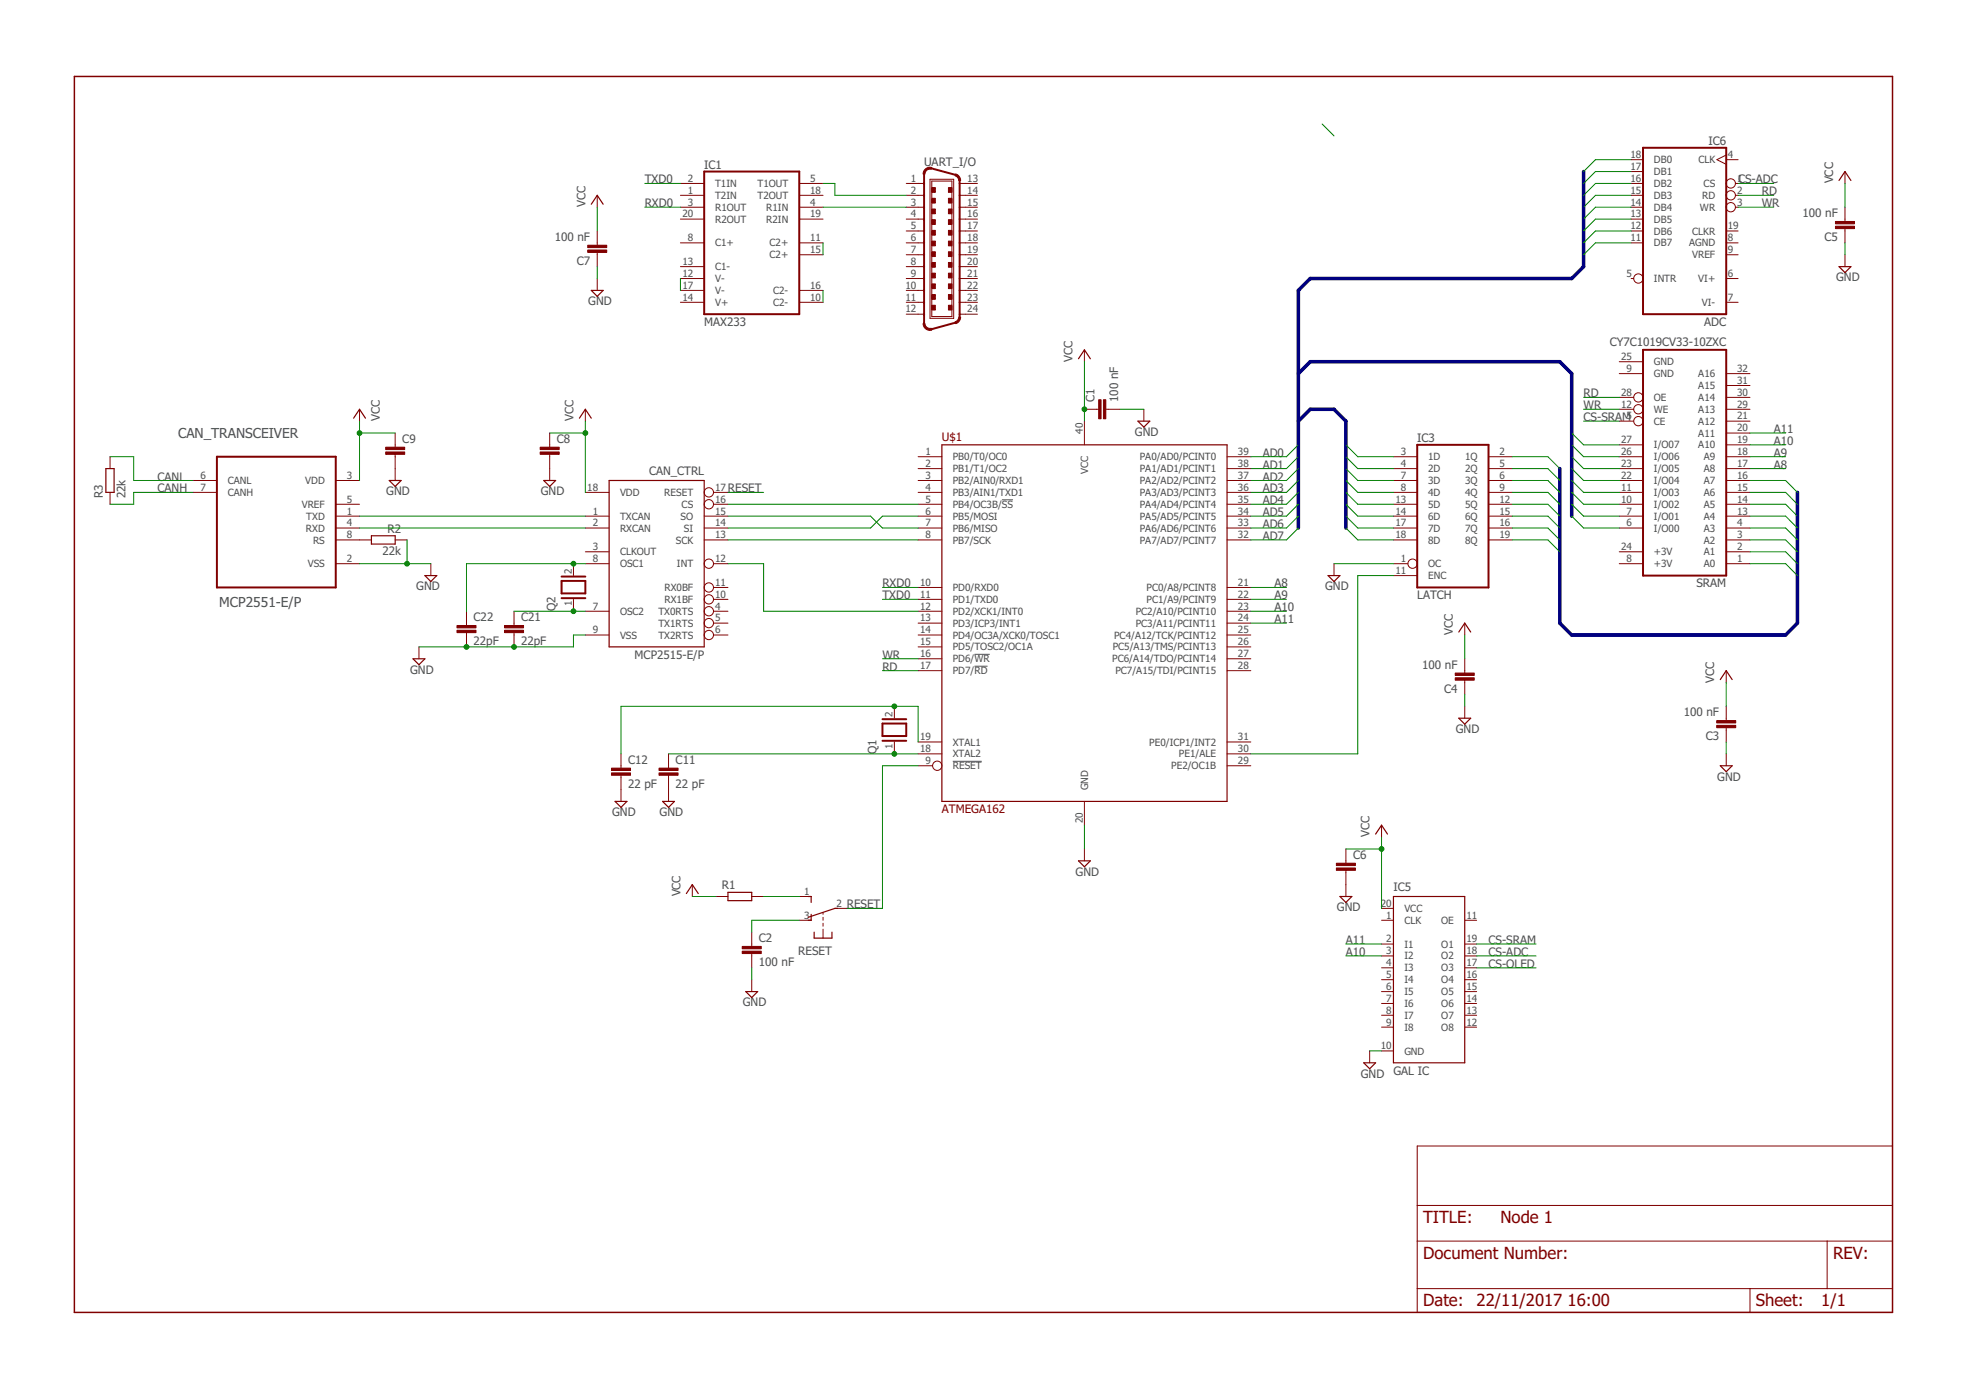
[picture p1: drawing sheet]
<svg xmlns="http://www.w3.org/2000/svg" width="420mm" height="297mm" viewBox="0 0 420 297" stroke-linecap="round" stroke-linejoin="round" font-family="sans-serif">
<path d="M214.1 106.8h2.4M208.3 139.8h3.2M208.3 142.4h2.8M203.6 162.7h6.2" fill="none" stroke="#505050" stroke-width=".21"/>
<g fill="none" stroke="#800000" stroke-width=".21">
<path d="M145.4 39.2h5.1M170.8 39.2h5.1M193.7 39.2h3.8M198.8 38.3h5v29.7h-5zM199.1 38.7h4.3v28.9h-4.3zM205.1 39.2h3.8M348.6 39.2h2.5M348.6 34.1h2.5M348.6 36.7h2.5M368.9 33.1l-2 1 2 1M368.9 34.1h2.6M370.9 39.2h.6"/>
<path d="M394.3 36.7v2.5M127.6 41.7v2.6M127.6 49.4v3M127.6 53.9v3.1M127.6 59.5v2.6M145.4 59.5h5.1M145.4 57h5.1M145.4 51.9h5.1M145.4 41.7h5.1M145.4 44.3h5.1M145.4 46.8h5.1M170.8 51.9h5.1"/>
<path d="M170.8 41.7h5.1M170.8 44.3h5.1M170.8 46.8h5.1M170.8 54.4h5.1M193.7 59.5h3.8M193.7 57h3.8M193.7 51.9h3.8M193.7 41.7h3.8M193.7 44.3h3.8M193.7 46.8h3.8M193.7 54.4h3.8M193.7 49.4h3.8"/>
<path d="M205.1 59.5h3.8M205.1 57h3.8M205.1 51.9h3.8M205.1 41.7h3.8M205.1 44.3h3.8M205.1 46.8h3.8M205.1 54.4h3.8M205.1 49.4h3.8M348.6 59.5h.5M348.6 51.9h2.5M348.6 41.7h2.5M348.6 44.3h2.5"/>
<path d="M348.6 46.8h2.5M348.6 49.4h2.5M368.9 59.5h2.6M368.9 51.9h2.6M368.9 54.4h2.6M368.9 49.4h2.6M370.9 41.7h.6M370.9 44.3h.6M394.3 44.3v3M394.3 48.9v3M394.3 54.4v2.6M145.4 62.1h5.1"/>
<path d="M145.4 64.6h5.1M170.8 62.1h5.1M170.8 64.6h5.1M193.7 62.1h3.8M193.7 64.6h3.8M193.7 67.1h3.8M205.1 62.1h3.8M205.1 64.6h3.8M205.1 67.1h3.8M231.8 74.8v2.5M346.1 79.8h5M346.1 77.3h5"/>
<path d="M368.9 64.6h2.6M368.9 79.8h5.1M23.5 97.6v2.5M76.8 87.5v2.5M84.5 92.5v3.1M84.5 97.1v5.6M117.5 92.5v3.1M117.5 97.1v5.6M125.1 87.5v2.5M196.2 97.6h5.1M231.8 87.5h3M231.8 90v5.1"/>
<path d="M236.3 87.5h3.1M244.5 87.5v2.5M262.2 97.6h5.1M297.8 97.6h5.1M318.1 97.6h5.1M346.1 87.5h3M346.1 97.6h5M346.1 95.1h5M346.1 90h3M346.1 84.9h3M368.9 87.5h5.1M368.9 97.6h5.1"/>
<path d="M368.9 95.1h5.1M368.9 92.5h5.1M368.9 90h5.1M368.9 84.9h5.1M368.9 82.4h5.1M23.5 105.2v2.6M41.3 102.7h5.1M41.3 105.2h5.1M71.8 102.7h5M71.8 107.8h5M71.8 110.3h5M71.8 112.8h5"/>
<path d="M71.8 115.4h7.6M84.5 115.4h2.5M125.1 105.2h5.1M125.1 110.3h5.1M125.1 112.8h5.1M125.1 117.9h5.1M150.5 110.3h5.1M150.5 112.8h5.1M150.5 115.4h5.1M152.5 105.2h3.1M152.5 107.8h3.1M196.2 100.1h5.1"/>
<path d="M196.2 102.7h5.1M196.2 105.2h5.1M196.2 107.8h5.1M196.2 110.3h5.1M196.2 112.8h5.1M196.2 115.4h5.1M262.2 100.1h5.1M262.2 102.7h5.1M262.2 105.2h5.1M262.2 107.8h5.1M262.2 110.3h5.1M262.2 112.8h5.1"/>
<path d="M262.2 115.4h5.1M297.8 100.1h5.1M297.8 102.7h5.1M297.8 105.2h5.1M297.8 107.8h5.1M297.8 110.3h5.1M297.8 112.8h5.1M297.8 115.4h5.1M318.1 100.1h5.1M318.1 102.7h5.1M318.1 105.2h5.1M318.1 107.8h5.1"/>
<path d="M318.1 110.3h5.1M318.1 112.8h5.1M318.1 115.4h5.1M346.1 100.1h5M346.1 102.7h5M346.1 105.2h5M346.1 107.8h5M346.1 110.3h5M346.1 112.8h5M346.1 117.9h5M368.9 100.1h5.1M368.9 102.7h5.1"/>
<path d="M368.9 105.2h5.1M368.9 107.8h5.1M368.9 110.3h5.1M368.9 112.8h5.1M368.9 115.4h5.1M368.9 117.9h5.1M71.8 120.5h5M89.5 138.2v2.6M92.1 120.5v2.5M99.7 130.6v3.1M99.7 135.2v3M109.9 130.6v3.1"/>
<path d="M109.9 135.2v3M122.6 120.5v2.5M122.6 128.1v2.5M125.1 130.6h5.1M125.1 135.7h5.1M125.1 120.5h5.1M152.5 125.5h3.1M152.5 128.1h3.1M152.5 130.6h3.1M152.5 133.2h3.1M152.5 135.7h3.1M152.5 120.5h3.1"/>
<path d="M196.2 125.5h5.1M196.2 128.1h5.1M196.2 130.6h5.1M196.2 133.2h5.1M196.2 135.7h5.1M196.2 138.2h5.1M262.2 125.5h5.1M262.2 128.1h5.1M262.2 130.6h5.1M262.2 133.2h5.1M262.2 135.7h5.1M262.2 138.2h5.1"/>
<path d="M285.1 120.5v2.5M297.8 120.5h3.1M297.8 123h5.1M313 133.2v2.5M346.1 120.5h5M368.9 120.5h5.1M191.1 150.9v2.6M191.1 158.6v2.5M196.2 140.8h5.1M196.2 143.3h5.1M196.2 158.6h5.1M262.2 140.8h5.1"/>
<path d="M262.2 143.3h5.1M262.2 158.6h5.1M313 140.8v3M313 145.4v3M313 150.9v2.6M368.9 143.3v2.6M368.9 150.9v3.1M368.9 155.5v3.1M132.7 161.1v3M132.7 165.7v5.6M142.9 161.1v3M142.9 165.7v5.6"/>
<path d="M196.2 163.6h3.1M196.2 161.1h5.1M231.8 171.3v5M262.2 163.6h5.1M262.2 161.1h5.1M295.3 176.3v2.6M368.9 161.1v2.5M148 189v2.6M153 191.6h2.6M160.7 199.2v3M160.7 191.6h2.5M170.8 191.6h2.6"/>
<path d="M170.8 196.7h2.6M175.9 195v.4M175.9 196v.7M175.9 197.3v.6M175.9 198.6v1.9M178.4 194.1h2.6M231.8 181.4v2.6M287.6 181.4v3.1M287.6 186v5.6M295.3 194.1h2.5M295.3 196.7h2.5M313 196.7h2.6"/>
<path d="M160.7 203.8v3M160.7 209.4v2.5M295.3 201.7h2.5M295.3 204.3h2.5M295.3 206.8h2.5M295.3 209.4h2.5M295.3 211.9h2.5M295.3 214.4h2.5M295.3 217h2.5M295.3 219.5h2.5M313 201.7h2.6M313 204.3h2.6"/>
<path d="M313 206.8h2.6M313 209.4h2.6M313 211.9h2.6M313 214.4h2.6M313 217h2.6M313 219.5h2.6M292.7 224.6v2.5M295.3 224.6h2.5M302.9 244.9h101.6v35.6h-101.6zM302.9 257.6h101.6M302.9 265.2h101.6M302.9 275.4h101.6"/>
<path d="M374 275.4v5.1M390.5 265.2v10.2"/>
<circle cx="369.9" cy="39.2" r=".99"/>
<circle cx="350.1" cy="59.5" r=".99"/>
<circle cx="369.9" cy="41.7" r=".99"/>
<circle cx="369.9" cy="44.3" r=".99"/>
<circle cx="350.1" cy="90" r=".99"/>
<circle cx="350.1" cy="87.5" r=".99"/>
<circle cx="350.1" cy="84.9" r=".99"/>
<circle cx="151.5" cy="105.2" r=".99"/>
<circle cx="151.5" cy="107.8" r=".99"/>
<circle cx="151.5" cy="133.2" r=".99"/>
<circle cx="151.5" cy="120.5" r=".99"/>
<circle cx="151.5" cy="125.5" r=".99"/>
<circle cx="151.5" cy="128.1" r=".99"/>
<circle cx="151.5" cy="130.6" r=".99"/>
<circle cx="151.5" cy="135.7" r=".99"/>
<circle cx="301.9" cy="120.5" r=".99"/>
<circle cx="200.3" cy="163.6" r=".99"/>
</g>
<g fill="#800000" stroke="#800000" stroke-width=".21">
<path d="M234.8 85.4h.5v4.1h-.5z"/>
<path d="M235.8 85.4h.5v4.1h-.5z"/>
<path d="M158.6 202.2h4.1v.6h-4.1z"/>
<path d="M158.6 203.3h4.1v.5h-4.1z"/>
<path d="M115.4 95.6h4.1v.5h-4.1z"/>
<path d="M115.4 96.6h4.1v.5h-4.1z"/>
<path d="M140.8 164.1h4.1v.6h-4.1z"/>
<path d="M140.8 165.2h4.1v.5h-4.1z"/>
<path d="M130.7 164.1h4v.6h-4z"/>
<path d="M130.7 165.2h4v.5h-4z"/>
<path d="M125.6 53.4h4.1v.5h-4.1z"/>
<path d="M125.6 52.4h4.1v.5h-4.1z"/>
<path d="M199.1 40.1h.8v1h-.8z"/>
<path d="M199.1 42.4h.8v1h-.8z"/>
<path d="M202.7 40.1h.8v1h-.8z"/>
<path d="M202.7 42.4h.8v1h-.8z"/>
<path d="M199.1 44.7h.8v1h-.8z"/>
<path d="M199.1 46.9h.8v1.1h-.8z"/>
<path d="M202.7 44.7h.8v1h-.8z"/>
<path d="M202.7 46.9h.8v1.1h-.8z"/>
<path d="M199.1 49.2h.8v1h-.8z"/>
<path d="M199.1 58.4h.8v1h-.8z"/>
<path d="M202.7 58.4h.8v1h-.8z"/>
<path d="M202.7 60.7h.8v1h-.8z"/>
<path d="M199.1 60.7h.8v1h-.8z"/>
<path d="M199.1 62.9h.8v1.1h-.8z"/>
<path d="M202.7 56.1h.8v1h-.8z"/>
<path d="M202.7 62.9h.8v1.1h-.8z"/>
<path d="M199.1 65.2h.8v1.1h-.8z"/>
<path d="M202.7 65.2h.8v1.1h-.8z"/>
<path d="M199.1 51.5h.8v1h-.8z"/>
<path d="M199.1 53.8h.8v1h-.8z"/>
<path d="M199.1 56.1h.8v1h-.8z"/>
<path d="M202.7 53.8h.8v1h-.8z"/>
<path d="M202.7 51.5h.8v1h-.8z"/>
<path d="M202.7 49.2h.8v1h-.8z"/>
<path d="M107.8 133.7h4.1v.5h-4.1z"/>
<path d="M107.8 134.7h4.1v.5h-4.1z"/>
<path d="M97.7 133.7h4v.5h-4z"/>
<path d="M97.7 134.7h4v.5h-4z"/>
<path d="M82.4 95.6h4.1v.5h-4.1z"/>
<path d="M82.4 96.6h4.1v.5h-4.1z"/>
<path d="M392.3 48.3h4v.6h-4z"/>
<path d="M392.3 47.3h4v.5h-4z"/>
<path d="M285.6 184.5h4.1v.5h-4.1z"/>
<path d="M285.6 185.5h4.1v.5h-4.1z"/>
<path d="M366.9 155h4v.5h-4z"/>
<path d="M366.9 154h4v.5h-4z"/>
<path d="M311 144.8h4.1v.6h-4.1z"/>
<path d="M311 143.8h4.1v.5h-4.1z"/>
</g>
<g fill="none" stroke="#800000" stroke-width=".25">
<path d="M393 38.6l1.3-1.9 1.3 1.9M126.4 43.6l1.2-1.9 1.3 1.9M393 57h2.6l-1.3 1.3zM126.4 62.1h2.5l-1.3 1.2zM230.5 76.7l1.3-1.9 1.2 1.9M75.6 89.4l1.2-1.9 1.3 1.9M123.8 89.4l1.3-1.9 1.3 1.9M201.3 95.1h60.9v76.2h-60.9zM243.2 90h2.5l-1.2 1.3zM22.6 100.1h1.8v5.1h-1.8zM79.4 114.5h5.1v1.8h-5.1zM83.2 102.7h2.5l-1.2 1.2z"/>
<path d="M116.2 102.7h2.5l-1.2 1.2zM130.2 102.7h20.3v35.5h-20.3zM90.8 123h2.5l-1.2 1.3zM283.8 123h2.6l-1.3 1.3zM311.8 135.1l1.2-1.9 1.3 1.9M88.3 140.8h2.5l-1.3 1.2zM311.8 153.5h2.5l-1.3 1.2zM367.6 145.2l1.3-1.9 1.3 1.9M131.4 171.3h2.6l-1.3 1.2zM141.6 171.3h2.5l-1.2 1.2zM294 178.2l1.3-1.9 1.2 1.9M367.6 163.6h2.6l-1.3 1.3z"/>
<path d="M146.7 190.9l1.3-1.9 1.2 1.9M155.6 190.7h5.1v1.8h-5.1zM172.7 191.6h.7v1.2M173.4 195.4v1.3h-.7M174 199.2v1.3h3.8v-1.3M179.1 194.1h-.7l-5.7 1.9M230.5 184h2.5l-1.2 1.2zM286.4 191.6h2.5l-1.3 1.2zM297.8 191.6h15.2v35.5h-15.2zM159.4 211.9h2.5l-1.2 1.3zM291.4 227.1h2.6l-1.3 1.3z"/>
</g>
<g fill="none" stroke="#800000" stroke-width=".42">
<path d="M150.5 36.7h20.3v30.4h-20.3zM197.5 37.3v31.8M199.1 36l5.1 1.4M205.1 38.6v29.1M351.1 31.6h17.8v35.5h-17.8zM204.2 69l-5.1 1.4M351.1 74.8h17.8v48.2h-17.8zM46.4 97.6h25.4v27.9h-25.4zM302.9 95.1h15.2v30.4h-15.2zM120 124.1h5.1v2.7h-5.1zM120 123.2h5.1M120 127.8h5.1"/>
<path d="M188.6 154.6h5.1v2.7h-5.1zM188.6 153.7h5.1M188.6 158.3h5.1"/>
</g>
<g fill="#800000" stroke="#800000" stroke-width=".21">
<path d="M197.3 69.1h.4l.1 .6 .4 .3 .8 .1 .1 .4a1.46 1.46 0 0 1-1.8-1.4z" fill-rule="evenodd"/>
<path d="M197.7 36.2a1.37 1.37 0 0 1 1.4-.4l-.1 .4h-.2a1.05 1.05 0 0 0-1.1 1h-.4v-.2z" fill-rule="evenodd"/>
<path d="M204.9 67.8h.4l-.1 .4-.3 .6-.7 .4-.1-.4 .6-.5z" fill-rule="evenodd"/>
<path d="M204.2 37.2l.7 .4 .3 .5 .1 .5h-.4l-.2-.5-.6-.5z" fill-rule="evenodd"/>
</g>
<path d="M15.9 16.3h388.6v264.2h-388.6z" fill="none" stroke="#800000" stroke-width=".32"/>
<path d="M338.4 36.7v20.3l-2.5 2.5h-55.9l-2.5 2.6v50.7M277.5 79.8l2.5-2.5h53.4l2.5 2.5v30.5M277.5 90l2.5-2.5h5.1l2.5 2.5v22.8M333.4 100.1v33.1l2.5 2.5h45.7l2.5-2.5v-28" fill="none" stroke="#000080" stroke-width=".76"/>
<g fill="none" stroke="#008000" stroke-width=".21">
<path d="M137.8 39.2h7.6M175.9 39.2h2.5v2.5h15.3M282.6 26.5l2.5 2.5M348.6 39.2h-7.6l-2.6 2.5M348.6 36.7h-7.6l-2.6 2.5M348.6 34.1h-7.6l-2.6 2.6M371.5 39.2h7.6M394.3 39.2v5.1M127.6 44.3v5.1M127.6 57v2.5M137.8 44.3h7.6M145.4 59.5v2.6"/>
<path d="M175.9 44.3h17.8M175.9 51.9v2.5M348.6 44.3h-7.6l-2.6 2.5M348.6 41.7h-7.6l-2.6 2.6M348.6 51.9h-7.6l-2.6 2.5M348.6 49.4h-7.6l-2.6 2.5M348.6 46.8h-7.6l-2.6 2.6M371.5 44.3h7.6M371.5 41.7h7.6M394.3 51.9v2.5M175.9 62.1v2.5M231.8 77.3v12.7"/>
<path d="M23.5 97.6h5.1v5.1h12.7M76.8 92.5h7.7M76.8 90v12.7M117.5 92.5h7.6M125.1 90v15.2M239.4 87.5h5.1M277.5 97.6l-2.6 2.5h-7.6M277.5 95.1l-2.6 2.5h-7.6M287.6 95.1l2.6 2.5h7.6M287.6 97.6l2.6 2.5h7.6M323.2 97.6h7.6l2.6 2.5M335.9 95.1l2.5 2.5h7.7"/>
<path d="M335.9 92.5l2.5 2.6h7.7M335.9 97.6l2.5 2.5h7.7M338.4 87.5h7.7M338.4 84.9h7.7M338.4 90h7.7M374 92.5h7.6M374 97.6h7.6M374 95.1h7.6M41.3 105.2h-12.7v2.6h-5.1M76.8 110.3h48.3M76.8 112.8h48.3M87 115.4v5.1"/>
<path d="M155.6 115.4h40.6M155.6 107.8h40.6M155.6 110.3h30.5l2.5 2.5h7.6M155.6 105.2h7.6M196.2 110.3h-7.6l-2.5 2.5h-30.5M277.5 112.8l-2.6 2.6h-7.6M277.5 105.2l-2.6 2.6h-7.6M277.5 107.8l-2.6 2.5h-7.6M277.5 110.3l-2.6 2.5h-7.6M277.5 102.7l-2.6 2.5h-7.6M277.5 100.1l-2.6 2.6h-7.6M287.6 112.8l2.6 2.6h7.6"/>
<path d="M287.6 105.2l2.6 2.6h7.6M287.6 107.8l2.6 2.5h7.6M287.6 110.3l2.6 2.5h7.6M287.6 102.7l2.6 2.5h7.6M287.6 100.1l2.6 2.6h7.6M323.2 115.4h7.6l2.6 2.5M323.2 107.8h7.6l2.6 2.5M323.2 110.3h7.6l2.6 2.5M323.2 112.8h7.6l2.6 2.6M323.2 100.1h7.6l2.6 2.6M323.2 102.7h7.6l2.6 2.5M323.2 105.2h7.6l2.6 2.6"/>
<path d="M335.9 105.2l2.5 2.6h7.7M335.9 107.8l2.5 2.5h7.7M335.9 110.3l2.5 2.5h7.7M335.9 100.1l2.5 2.6h7.7M335.9 102.7l2.5 2.5h7.7M374 115.4h7.6l2.5 2.5M374 107.8h7.6l2.5 2.5M374 110.3h7.6l2.5 2.5M374 112.8h7.6l2.5 2.6M374 117.9h7.6l2.5 2.6M374 105.2h7.6l2.5 2.6M374 102.7h7.6l2.5 2.5"/>
<path d="M374 100.1h7.6M76.8 120.5h15.3M109.9 130.6h15.2M125.1 120.5h-25.4v10.1M125.1 135.7h-2.5v2.5h-33.1M155.6 120.5h7.6v10.1h33M188.6 125.5h7.6M188.6 128.1h7.6M267.3 125.5h7.6M267.3 128.1h7.6M267.3 130.6h7.6M267.3 133.2h7.6"/>
<path d="M285.1 120.5h12.7M297.8 123h-7.6v38.1h-22.9M313 135.7v5.1M374 120.5h7.6l2.5 2.5M188.6 140.8h7.6M188.6 143.3h7.6M196.2 158.6v-7.7h-63.5v10.2M313 148.4v2.5M368.9 145.9v5M368.9 158.6v2.5M142.9 161.1h53.3M196.2 163.6h-7.6v30.5h-7.6"/>
<path d="M231.8 176.3v5.1M295.3 178.9v15.2M148 191.6h5M163.2 191.6h7.6M170.8 196.7h-10.1v2.5M287.6 181.4h7.7M160.7 206.8v2.6M287.6 201.7h7.7M287.6 204.3h7.7M315.6 201.7h12.7M315.6 204.3h12.7M315.6 206.8h12.7"/>
<path d="M292.7 224.6h2.6"/>
</g>
<g fill="#008000" stroke="#008000" stroke-width=".21">
<circle cx="231.8" cy="87.5" r=".51"/>
<circle cx="125.1" cy="92.5" r=".51"/>
<circle cx="76.8" cy="92.5" r=".51"/>
<circle cx="295.3" cy="181.4" r=".51"/>
<circle cx="99.7" cy="138.2" r=".51"/>
<circle cx="109.9" cy="138.2" r=".51"/>
<circle cx="87" cy="120.5" r=".51"/>
<circle cx="191.1" cy="161.1" r=".51"/>
<circle cx="191.1" cy="150.9" r=".51"/>
<circle cx="122.6" cy="120.5" r=".51"/>
<circle cx="122.6" cy="130.6" r=".51"/>
</g>
<g font-size="3.6" fill="#800000">
<text x="304.1" y="261.4">TITLE:</text>
<text x="320.7" y="261.4">Node 1</text>
<text x="304.1" y="269">Document Number:</text>
<text x="391.8" y="269">REV:</text>
<text x="304.1" y="279.2">Date:</text>
<text x="315.6" y="279.2">22/11/2017</text>
<text x="335" y="279.2">16:00</text>
<text x="375.3" y="279.2">Sheet:</text>
<text x="389.2" y="279.2">1/1</text>
</g>
<g font-size="2.9" fill="#505050">
<text x="38.1" y="93.6">CAN_TRANSCEIVER</text>
<text x="46.9" y="129.6">MCP2551-E/P</text>
</g>
<g font-size="2.5" fill="#505050">
<text x="197.5" y="35.4">UART_I/O</text>
<text x="365.1" y="30.9">IC6</text>
<text x="137.8" y="39.2">TXD0</text>
<text x="150.5" y="36">IC1</text>
<text x="371.4" y="39.2">CS-ADC</text>
<text x="376.5" y="41.7">RD</text>
<text x="391.8" y="39.2" transform="rotate(-90 391.8 39.2)">VCC</text>
<text x="125.1" y="44.3" transform="rotate(-90 125.1 44.3)">VCC</text>
<text x="137.8" y="44.3">RXD0</text>
<text x="376.5" y="44.3">WR</text>
<text x="385.2" y="46.4">100 nF</text>
<text x="118.6" y="51.5">100 nF</text>
<text x="389.9" y="51.5">C5</text>
<text x="123.3" y="56.6">C7</text>
<text x="125.7" y="65.2">GND</text>
<text x="392.4" y="60.2">GND</text>
<text x="150.5" y="69.7">MAX233</text>
<text x="364.2" y="69.7">ADC</text>
<text x="229.2" y="77.3" transform="rotate(-90 229.2 77.3)">VCC</text>
<text x="344" y="74">CY7C1019CV33-10ZXC</text>
<text x="81.2" y="90" transform="rotate(-90 81.2 90)">VCC</text>
<text x="122.6" y="90" transform="rotate(-90 122.6 90)">VCC</text>
<text x="233.9" y="85.9" transform="rotate(-90 233.9 85.9)">C1</text>
<text x="239" y="85.9" transform="rotate(-90 239 85.9)">100 nF</text>
<text x="338.4" y="87.5">WR</text>
<text x="338.4" y="84.9">RD</text>
<text x="338.4" y="90">CS-SRAM</text>
<text x="86" y="94.7">C9</text>
<text x="119" y="94.7">C8</text>
<text x="242.6" y="93.2">GND</text>
<text x="302.9" y="94.4">IC3</text>
<text x="379.1" y="95.1">A10</text>
<text x="379.1" y="92.5">A11</text>
<text x="138.7" y="101.4">CAN_CTRL</text>
<text x="269.9" y="97.6">AD0</text>
<text x="269.9" y="100.1">AD1</text>
<text x="379.1" y="100.1">A8</text>
<text x="379.1" y="97.6">A9</text>
<text x="22" y="106.5" transform="rotate(-90 22 106.5)">R3</text>
<text x="26.8" y="106.5" transform="rotate(-90 26.8 106.5)">22k</text>
<text x="33.7" y="102.7">CANL</text>
<text x="33.7" y="105.2">CANH</text>
<text x="82.6" y="105.9">GND</text>
<text x="115.6" y="105.9">GND</text>
<text x="155.6" y="105.2">RESET</text>
<text x="269.9" y="102.7">AD2</text>
<text x="269.9" y="105.2">AD3</text>
<text x="269.9" y="107.8">AD4</text>
<text x="82.8" y="113.9">R2</text>
<text x="269.9" y="110.3">AD5</text>
<text x="269.9" y="112.8">AD6</text>
<text x="81.8" y="118.7">22k</text>
<text x="269.9" y="115.4">AD7</text>
<text x="188.6" y="125.5">RXD0</text>
<text x="272.4" y="125.5">A8</text>
<text x="362.5" y="125.4">SRAM</text>
<text x="88.9" y="126.2">GND</text>
<text x="118.7" y="130.6" transform="rotate(-90 118.7 130.6)">Q2</text>
<text x="188.6" y="128.1">TXD0</text>
<text x="272.4" y="128.1">A9</text>
<text x="272.4" y="130.6">A10</text>
<text x="283.2" y="126.2">GND</text>
<text x="302.9" y="128.1">LATCH</text>
<text x="101.2" y="137.9">22pF</text>
<text x="101.2" y="132.8">C22</text>
<text x="111.4" y="137.9">22pF</text>
<text x="111.4" y="132.8">C21</text>
<text x="272.4" y="133.2">A11</text>
<text x="310.5" y="135.7" transform="rotate(-90 310.5 135.7)">VCC</text>
<text x="87.6" y="144">GND</text>
<text x="135.6" y="140.8">MCP2515-E/P</text>
<text x="188.6" y="140.8">WR</text>
<text x="188.6" y="143.3">RD</text>
<text x="304" y="142.9">100 nF</text>
<text x="308.7" y="148">C4</text>
<text x="366.4" y="145.9" transform="rotate(-90 366.4 145.9)">VCC</text>
<text x="359.8" y="153.1">100 nF</text>
<text x="187.3" y="161.1" transform="rotate(-90 187.3 161.1)">Q1</text>
<text x="311.1" y="156.7">GND</text>
<text x="364.5" y="158.2">C3</text>
<text x="134.2" y="163.3">C12</text>
<text x="144.4" y="163.3">C11</text>
<text x="367" y="166.8">GND</text>
<text x="134.2" y="168.3">22 pF</text>
<text x="144.4" y="168.3">22 pF</text>
<text x="130.8" y="174.4">GND</text>
<text x="141" y="174.4">GND</text>
<text x="292.7" y="178.9" transform="rotate(-90 292.7 178.9)">VCC</text>
<text x="289.2" y="183.6">C6</text>
<text x="145.4" y="191.6" transform="rotate(-90 145.4 191.6)">VCC</text>
<text x="154.3" y="190.1">R1</text>
<text x="229.9" y="187.1">GND</text>
<text x="297.8" y="190.3">IC5</text>
<text x="181" y="194.1">RESET</text>
<text x="285.7" y="194.7">GND</text>
<text x="162.2" y="201.4">C2</text>
<text x="287.6" y="201.7">A11</text>
<text x="318.1" y="201.7">CS-SRAM</text>
<text x="162.2" y="206.4">100 nF</text>
<text x="170.6" y="204.1">RESET</text>
<text x="287.6" y="204.3">A10</text>
<text x="318.1" y="204.3">CS-ADC</text>
<text x="318.1" y="206.8">CS-OLED</text>
<text x="158.7" y="215.1">GND</text>
<text x="290.8" y="230.3">GND</text>
<text x="297.8" y="229.7">GAL IC</text>
</g>
<g font-size="2.5" fill="#800000">
<text x="201.3" y="94.3">U$1</text>
<text x="201.3" y="173.8">ATMEGA162</text>
</g>
<g font-size="2.1" fill="#505050">
<text x="348.4" y="33.8">18</text>
<text x="353.5" y="34.9">DB0</text>
<text x="363" y="34.9">CLK</text>
<text x="369.3" y="33.8">4</text>
<text x="147" y="38.8">2</text>
<text x="147" y="41.4">1</text>
<text x="152.8" y="40">T1IN</text>
<text x="161.9" y="40">T1OUT</text>
<text x="173.1" y="38.8">5</text>
<text x="173.1" y="41.4">18</text>
<text x="194.7" y="38.8">1</text>
<text x="194.7" y="41.4">2</text>
<text x="206.7" y="38.8">13</text>
<text x="206.7" y="41.4">14</text>
<text x="348.4" y="41.4">15</text>
<text x="348.4" y="38.8">16</text>
<text x="348.4" y="36.3">17</text>
<text x="353.5" y="40">DB2</text>
<text x="353.5" y="37.4">DB1</text>
<text x="364.1" y="40">CS</text>
<text x="371.2" y="38.8">1</text>
<text x="371.2" y="41.4">2</text>
<text x="145.8" y="46.5">20</text>
<text x="147" y="43.9">3</text>
<text x="152.8" y="42.5">T2IN</text>
<text x="152.8" y="45">R1OUT</text>
<text x="152.8" y="47.6">R2OUT</text>
<text x="161.9" y="42.5">T2OUT</text>
<text x="163.8" y="45">R1IN</text>
<text x="163.8" y="47.6">R2IN</text>
<text x="173.1" y="43.9">4</text>
<text x="173.1" y="46.5">19</text>
<text x="194.7" y="43.9">3</text>
<text x="194.7" y="46.5">4</text>
<text x="206.7" y="43.9">15</text>
<text x="206.7" y="46.5">16</text>
<text x="348.4" y="46.5">13</text>
<text x="348.4" y="43.9">14</text>
<text x="353.5" y="47.6">DB5</text>
<text x="353.5" y="45">DB4</text>
<text x="353.5" y="42.5">DB3</text>
<text x="363.3" y="45">WR</text>
<text x="363.8" y="42.5">RD</text>
<text x="371.2" y="43.9">3</text>
<text x="147" y="51.5">8</text>
<text x="152.8" y="52.7">C1+</text>
<text x="164.5" y="52.7">C2+</text>
<text x="173.1" y="51.5">11</text>
<text x="194.7" y="49">5</text>
<text x="194.7" y="51.5">6</text>
<text x="206.7" y="49">17</text>
<text x="206.7" y="51.5">18</text>
<text x="348.4" y="51.5">11</text>
<text x="348.4" y="49">12</text>
<text x="353.5" y="52.7">DB7</text>
<text x="353.5" y="50.1">DB6</text>
<text x="361" y="52.7">AGND</text>
<text x="361.6" y="50.1">CLKR</text>
<text x="369.3" y="51.5">8</text>
<text x="369.3" y="49">19</text>
<text x="145.8" y="59.2">12</text>
<text x="145.8" y="56.6">13</text>
<text x="152.8" y="57.7">C1-</text>
<text x="164.5" y="55.2">C2+</text>
<text x="173.1" y="54.1">15</text>
<text x="194.7" y="54.1">7</text>
<text x="194.7" y="56.6">8</text>
<text x="194.7" y="59.2">9</text>
<text x="206.7" y="54.1">19</text>
<text x="206.7" y="56.6">20</text>
<text x="206.7" y="59.2">21</text>
<text x="347.6" y="59.2">5</text>
<text x="361.6" y="55.2">VREF</text>
<text x="369.3" y="59.2">6</text>
<text x="369.3" y="54.1">9</text>
<text x="145.8" y="61.7">17</text>
<text x="145.8" y="64.2">14</text>
<text x="152.8" y="62.8">V-</text>
<text x="152.8" y="60.3">V-</text>
<text x="152.8" y="65.4">V+</text>
<text x="165.2" y="62.8">C2-</text>
<text x="165.2" y="65.4">C2-</text>
<text x="173.1" y="61.7">16</text>
<text x="173.1" y="64.2">10</text>
<text x="193.5" y="61.7">10</text>
<text x="193.5" y="64.2">11</text>
<text x="206.7" y="61.7">22</text>
<text x="206.7" y="64.2">23</text>
<text x="353.5" y="60.3">INTR</text>
<text x="362.9" y="60.3">VI+</text>
<text x="363.7" y="65.4">VI-</text>
<text x="369.3" y="64.2">7</text>
<text x="193.5" y="66.8">12</text>
<text x="206.7" y="66.8">24</text>
<text x="346.5" y="76.9">25</text>
<text x="347.6" y="79.5">9</text>
<text x="353.5" y="80.6">GND</text>
<text x="353.5" y="78.1">GND</text>
<text x="362.9" y="83.1">A15</text>
<text x="362.9" y="80.6">A16</text>
<text x="371.2" y="82">31</text>
<text x="371.2" y="79.5">32</text>
<text x="346.5" y="87.1">12</text>
<text x="346.5" y="84.6">28</text>
<text x="347.6" y="89.6">5</text>
<text x="353.5" y="88.2">WE</text>
<text x="353.5" y="85.7">OE</text>
<text x="362.9" y="88.2">A13</text>
<text x="362.9" y="85.7">A14</text>
<text x="371.2" y="89.6">21</text>
<text x="371.2" y="87.1">29</text>
<text x="371.2" y="84.6">30</text>
<text x="231.4" y="92.7" transform="rotate(-90 231.4 92.7)">40</text>
<text x="346.5" y="94.7">27</text>
<text x="353.5" y="95.8">I/O07</text>
<text x="353.5" y="90.8">CE</text>
<text x="362.9" y="95.8">A10</text>
<text x="362.9" y="93.3">A11</text>
<text x="362.9" y="90.8">A12</text>
<text x="371.2" y="94.7">19</text>
<text x="371.2" y="92.2">20</text>
<text x="197.8" y="97.3">1</text>
<text x="197.8" y="99.8">2</text>
<text x="203.6" y="98.4">PB0/T0/OC0</text>
<text x="203.6" y="100.9">PB1/T1/OC2</text>
<text x="232.5" y="101.3" transform="rotate(-90 232.5 101.3)">VCC</text>
<text x="243.6" y="100.9">PA1/AD1/PCINT1</text>
<text x="243.6" y="98.4">PA0/AD0/PCINT0</text>
<text x="264.6" y="99.8">38</text>
<text x="264.6" y="97.3">39</text>
<text x="299.4" y="97.3">3</text>
<text x="299.4" y="99.8">4</text>
<text x="305.2" y="98.4">1D</text>
<text x="305.2" y="100.9">2D</text>
<text x="313.1" y="98.4">1Q</text>
<text x="313.1" y="100.9">2Q</text>
<text x="320.4" y="97.3">2</text>
<text x="320.4" y="99.8">5</text>
<text x="346.5" y="99.8">23</text>
<text x="346.5" y="97.3">26</text>
<text x="353.5" y="100.9">I/O05</text>
<text x="353.5" y="98.4">I/O06</text>
<text x="364.1" y="100.9">A8</text>
<text x="364.1" y="98.4">A9</text>
<text x="371.2" y="99.8">17</text>
<text x="371.2" y="97.3">18</text>
<text x="42.9" y="102.3">6</text>
<text x="42.9" y="104.9">7</text>
<text x="48.7" y="103.5">CANL</text>
<text x="48.7" y="106">CANH</text>
<text x="65.2" y="103.5">VDD</text>
<text x="74.1" y="102.3">3</text>
<text x="74.1" y="107.4">5</text>
<text x="125.5" y="104.9">18</text>
<text x="132.5" y="106">VDD</text>
<text x="142" y="106">RESET</text>
<text x="152.8" y="104.9">17</text>
<text x="152.8" y="107.4">16</text>
<text x="197.8" y="102.3">3</text>
<text x="197.8" y="104.9">4</text>
<text x="197.8" y="107.4">5</text>
<text x="203.6" y="103.5">PB2/AIN0/RXD1</text>
<text x="203.6" y="106">PB3/AIN1/TXD1</text>
<text x="243.6" y="106">PA3/AD3/PCINT3</text>
<text x="243.6" y="103.5">PA2/AD2/PCINT2</text>
<text x="264.6" y="107.4">35</text>
<text x="264.6" y="104.9">36</text>
<text x="264.6" y="102.3">37</text>
<text x="298.2" y="107.4">13</text>
<text x="299.4" y="102.3">7</text>
<text x="299.4" y="104.9">8</text>
<text x="305.2" y="103.5">3D</text>
<text x="305.2" y="106">4D</text>
<text x="313.1" y="103.5">3Q</text>
<text x="313.1" y="106">4Q</text>
<text x="320.4" y="102.3">6</text>
<text x="320.4" y="104.9">9</text>
<text x="320.4" y="107.4">12</text>
<text x="346.5" y="107.4">10</text>
<text x="346.5" y="104.9">11</text>
<text x="346.5" y="102.3">22</text>
<text x="353.5" y="106">I/O03</text>
<text x="353.5" y="103.5">I/O04</text>
<text x="364.1" y="106">A6</text>
<text x="364.1" y="103.5">A7</text>
<text x="371.2" y="107.4">14</text>
<text x="371.2" y="104.9">15</text>
<text x="371.2" y="102.3">16</text>
<text x="64.5" y="108.5">VREF</text>
<text x="65.4" y="113.6">RXD</text>
<text x="65.5" y="111.1">TXD</text>
<text x="74.1" y="110">1</text>
<text x="74.1" y="112.5">4</text>
<text x="126.7" y="110">1</text>
<text x="126.7" y="112.5">2</text>
<text x="132.5" y="111.1">TXCAN</text>
<text x="132.5" y="113.6">RXCAN</text>
<text x="145.5" y="111.1">SO</text>
<text x="145.7" y="108.5">CS</text>
<text x="146.2" y="113.6">SI</text>
<text x="152.8" y="110">15</text>
<text x="152.8" y="112.5">14</text>
<text x="197.8" y="110">6</text>
<text x="197.8" y="112.5">7</text>
<text x="203.6" y="108.5">PB4/OC3B/SS</text>
<text x="203.6" y="111.1">PB5/MOSI</text>
<text x="203.6" y="113.6">PB6/MISO</text>
<text x="243.6" y="113.6">PA6/AD6/PCINT6</text>
<text x="243.6" y="111.1">PA5/AD5/PCINT5</text>
<text x="243.6" y="108.5">PA4/AD4/PCINT4</text>
<text x="264.6" y="112.5">33</text>
<text x="264.6" y="110">34</text>
<text x="298.2" y="110">14</text>
<text x="298.2" y="112.5">17</text>
<text x="305.2" y="108.5">5D</text>
<text x="305.2" y="111.1">6D</text>
<text x="305.2" y="113.6">7D</text>
<text x="313.1" y="108.5">5Q</text>
<text x="313.1" y="111.1">6Q</text>
<text x="313.1" y="113.6">7Q</text>
<text x="320.4" y="110">15</text>
<text x="320.4" y="112.5">16</text>
<text x="347.6" y="112.5">6</text>
<text x="347.6" y="110">7</text>
<text x="353.5" y="113.6">I/O00</text>
<text x="353.5" y="111.1">I/O01</text>
<text x="353.5" y="108.5">I/O02</text>
<text x="364.1" y="113.6">A3</text>
<text x="364.1" y="111.1">A4</text>
<text x="364.1" y="108.5">A5</text>
<text x="371.2" y="112.5">4</text>
<text x="371.2" y="110">13</text>
<text x="66.9" y="116.1">RS</text>
<text x="74.1" y="115">8</text>
<text x="126.7" y="117.6">3</text>
<text x="132.5" y="118.7">CLKOUT</text>
<text x="144.4" y="116.1">SCK</text>
<text x="152.8" y="115">13</text>
<text x="197.8" y="115">8</text>
<text x="203.6" y="116.1">PB7/SCK</text>
<text x="243.6" y="116.1">PA7/AD7/PCINT7</text>
<text x="264.6" y="115">32</text>
<text x="298.2" y="115">18</text>
<text x="305.2" y="116.1">8D</text>
<text x="313.1" y="116.1">8Q</text>
<text x="320.4" y="115">19</text>
<text x="346.5" y="117.6">24</text>
<text x="353.5" y="118.7">+3V</text>
<text x="364.1" y="118.7">A1</text>
<text x="364.1" y="116.1">A2</text>
<text x="371.2" y="117.6">2</text>
<text x="371.2" y="115">3</text>
<text x="65.8" y="121.2">VSS</text>
<text x="74.1" y="120.1">2</text>
<text x="122.2" y="122.6" transform="rotate(-90 122.2 122.6)">2</text>
<text x="126.7" y="120.1">8</text>
<text x="132.5" y="121.2">OSC1</text>
<text x="144.7" y="121.2">INT</text>
<text x="152.8" y="120.1">12</text>
<text x="152.8" y="125.2">11</text>
<text x="196.6" y="125.2">10</text>
<text x="264.6" y="125.2">21</text>
<text x="298.2" y="122.6">11</text>
<text x="299.4" y="120.1">1</text>
<text x="305.2" y="121.2">OC</text>
<text x="305.2" y="123.8">ENC</text>
<text x="347.6" y="120.1">8</text>
<text x="353.5" y="121.2">+3V</text>
<text x="364.1" y="121.2">A0</text>
<text x="371.2" y="120.1">1</text>
<text x="122.2" y="129.6" transform="rotate(-90 122.2 129.6)">1</text>
<text x="126.7" y="130.3">7</text>
<text x="132.5" y="131.4">OSC2</text>
<text x="140.7" y="131.4">TX0RTS</text>
<text x="142" y="126.3">RX0BF</text>
<text x="142" y="128.8">RX1BF</text>
<text x="152.8" y="127.7">10</text>
<text x="152.8" y="130.3">4</text>
<text x="196.6" y="127.7">11</text>
<text x="196.6" y="130.3">12</text>
<text x="203.6" y="126.3">PD0/RXD0</text>
<text x="203.6" y="128.8">PD1/TXD0</text>
<text x="203.6" y="131.4">PD2/XCK1/INT0</text>
<text x="242.7" y="131.4">PC2/A10/PCINT10</text>
<text x="245" y="126.3">PC0/A8/PCINT8</text>
<text x="245" y="128.8">PC1/A9/PCINT9</text>
<text x="264.6" y="127.7">22</text>
<text x="264.6" y="130.3">23</text>
<text x="126.7" y="135.3">9</text>
<text x="132.5" y="136.5">VSS</text>
<text x="140.7" y="133.9">TX1RTS</text>
<text x="140.7" y="136.5">TX2RTS</text>
<text x="152.8" y="132.8">5</text>
<text x="152.8" y="135.3">6</text>
<text x="196.6" y="132.8">13</text>
<text x="196.6" y="135.3">14</text>
<text x="196.6" y="137.9">15</text>
<text x="203.6" y="133.9">PD3/ICP3/INT1</text>
<text x="203.6" y="136.5">PD4/OC3A/XCK0/TOSC1</text>
<text x="238.1" y="136.5">PC4/A12/TCK/PCINT12</text>
<text x="242.7" y="133.9">PC3/A11/PCINT11</text>
<text x="264.6" y="132.8">24</text>
<text x="264.6" y="135.3">25</text>
<text x="264.6" y="137.9">26</text>
<text x="196.6" y="140.4">16</text>
<text x="196.6" y="143">17</text>
<text x="203.6" y="139">PD5/TOSC2/OC1A</text>
<text x="203.6" y="141.5">PD6/WR</text>
<text x="237.7" y="141.5">PC6/A14/TDO/PCINT14</text>
<text x="237.8" y="139">PC5/A13/TMS/PCINT13</text>
<text x="264.6" y="140.4">27</text>
<text x="264.6" y="143">28</text>
<text x="203.6" y="144.1">PD7/RD</text>
<text x="238.4" y="144.1">PC7/A15/TDI/PCINT15</text>
<text x="190.8" y="153.1" transform="rotate(-90 190.8 153.1)">2</text>
<text x="190.8" y="160.1" transform="rotate(-90 190.8 160.1)">1</text>
<text x="196.6" y="160.7">18</text>
<text x="196.6" y="158.2">19</text>
<text x="203.6" y="161.9">XTAL2</text>
<text x="203.6" y="159.3">XTAL1</text>
<text x="245.6" y="159.3">PE0/ICP1/INT2</text>
<text x="252" y="161.9">PE1/ALE</text>
<text x="264.6" y="160.7">30</text>
<text x="264.6" y="158.2">31</text>
<text x="197.8" y="163.3">9</text>
<text x="203.6" y="164.4">RESET</text>
<text x="250.3" y="164.4">PE2/OC1B</text>
<text x="264.6" y="163.3">29</text>
<text x="232.5" y="168.9" transform="rotate(-90 232.5 168.9)">GND</text>
<text x="231.4" y="175.9" transform="rotate(-90 231.4 175.9)">20</text>
<text x="171.8" y="191.2">1</text>
<text x="171.8" y="196.3">3</text>
<text x="178.8" y="193.8">2</text>
<text x="295.1" y="193.8">20</text>
<text x="296.3" y="196.3">1</text>
<text x="300.1" y="197.4">CLK</text>
<text x="300.1" y="194.9">VCC</text>
<text x="308" y="197.4">OE</text>
<text x="313.4" y="196.3">11</text>
<text x="296.3" y="201.4">2</text>
<text x="296.3" y="203.9">3</text>
<text x="300.1" y="202.5">I1</text>
<text x="308" y="202.5">O1</text>
<text x="313.4" y="201.4">19</text>
<text x="313.4" y="203.9">18</text>
<text x="296.3" y="206.5">4</text>
<text x="296.3" y="209">5</text>
<text x="300.1" y="205">I2</text>
<text x="300.1" y="207.6">I3</text>
<text x="308" y="205">O2</text>
<text x="308" y="207.6">O3</text>
<text x="313.4" y="206.5">17</text>
<text x="313.4" y="209">16</text>
<text x="296.3" y="211.5">6</text>
<text x="296.3" y="214.1">7</text>
<text x="300.1" y="210.1">I4</text>
<text x="300.1" y="212.7">I5</text>
<text x="300.1" y="215.2">I6</text>
<text x="308" y="210.1">O4</text>
<text x="308" y="212.7">O5</text>
<text x="308" y="215.2">O6</text>
<text x="313.4" y="211.5">15</text>
<text x="313.4" y="214.1">14</text>
<text x="296.3" y="216.6">8</text>
<text x="296.3" y="219.2">9</text>
<text x="300.1" y="217.7">I7</text>
<text x="300.1" y="220.3">I8</text>
<text x="308" y="217.7">O7</text>
<text x="308" y="220.3">O8</text>
<text x="313.4" y="216.6">13</text>
<text x="313.4" y="219.2">12</text>
<text x="295.1" y="224.2">10</text>
<text x="300.1" y="225.3">GND</text>
</g>
</svg>
